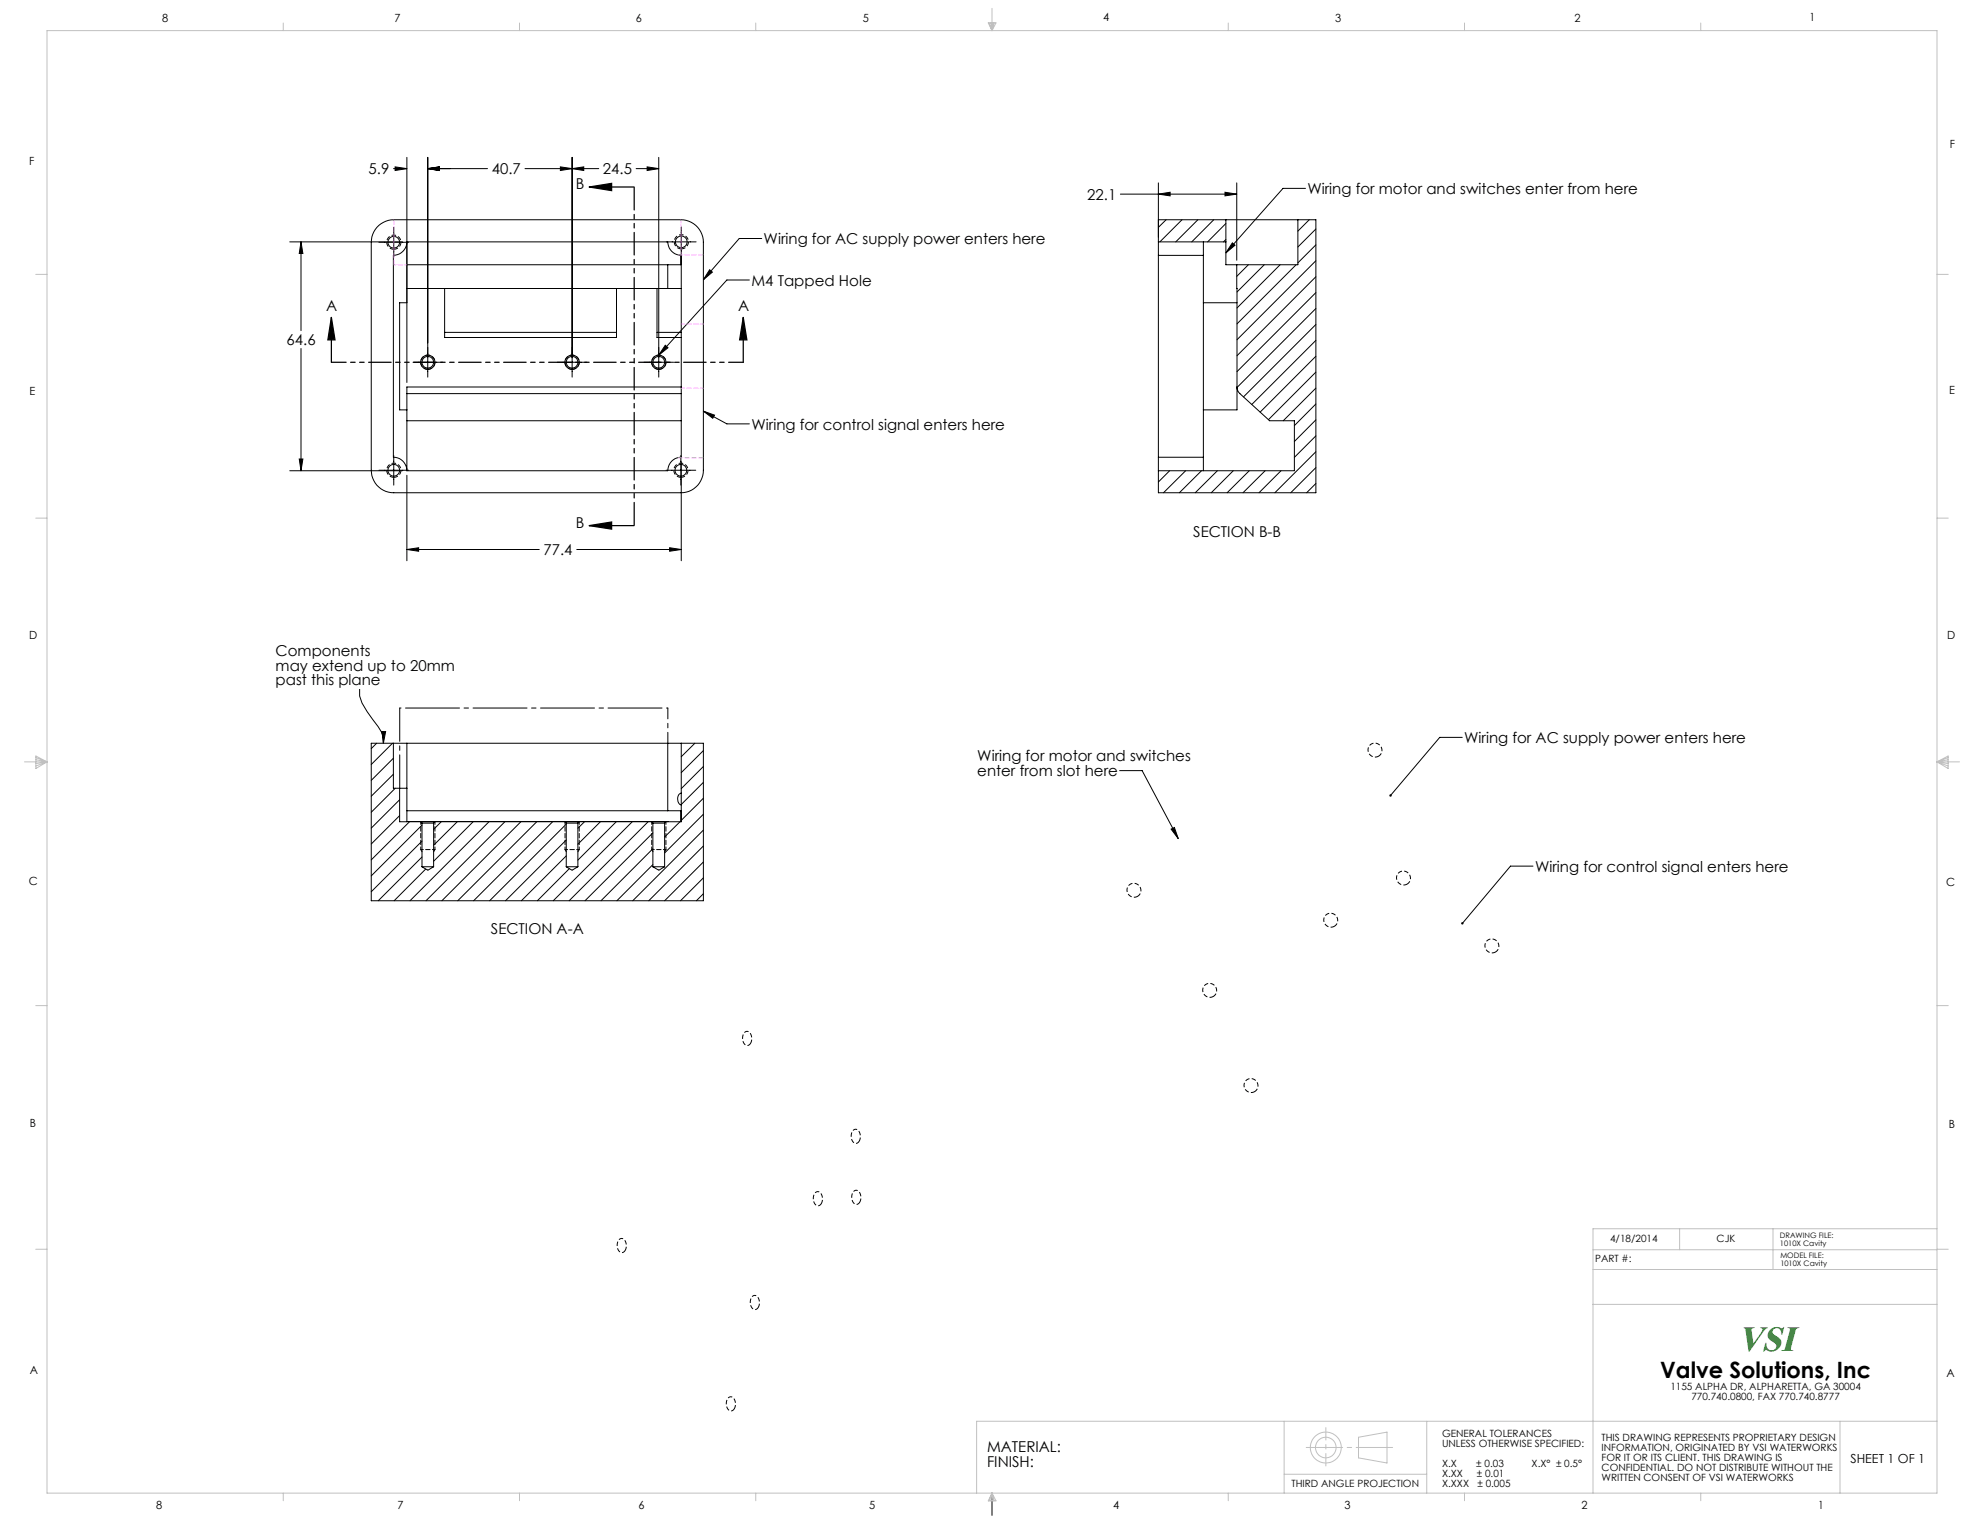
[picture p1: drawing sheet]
<svg xmlns="http://www.w3.org/2000/svg" width="559mm" height="432mm" viewBox="0 0 559 432" stroke-linecap="round" stroke-linejoin="round" font-family="sans-serif">
<g fill="none" stroke="#000" stroke-width=".28">
<path d="M111.1 47.6h3.7M111.5 47.1l3.3 .5-3.3 .5zM114.8 44.4v63.5M120.7 44.4v62M120.7 47.6h16.9M120.7 47.6l3.3-.5v1zM148.2 47.6h20.8M158.2 47.1l3.3 .5-3.3 .5zM161.5 47.6l3.2-.5v1zM161.5 44.4v62M179.5 47.6h6.4M182.6 47.1l3.3 .5-3.3 .5z"/>
<path d="M185.9 44.4v62M316.2 54.8h32.8M326.9 51.6v15.4M326.9 54.8l3.3-.5v1zM345.7 54.3l3.3 .5-3.3 .5zM349 51.6v21.8M368.4 53.2h-6.3l-16.1 18.2M81.8 68.3h31.8M84.9 68.3v25M84.9 68.3l.6 3.2h-1zM106.4 64.2l1.1-1.1 1.4-.7 2.2-.4h81.1a6.4 6.4 0 0 1 6.3 6.4v64.3a6.3 6.3 0 0 1-6.3 6.4h-81.1a6.4 6.4 0 0 1-6.3-6.4v-64.3l.4-2.3zM106.9 68.4h8.4"/>
<path d="M111.1 64.2v8.4M114.8 68.3h73.7a3.9 3.9 0 0 0 3.8 3.8M114.8 68.3a3.9 3.9 0 0 1-3.8 3.8v56.9a3.8 3.8 0 0 1 3.8 3.9M114.8 68.3v17.1h-2v30.3h2M188.1 68.3h8.4M188.5 74.7v6.7M192.2 72.1v2.6h-77.4M192.3 64.1v64.9a3.8 3.8 0 0 0-3.8 3.9h-73.7M200.3 76.1l.7 .7-2.5 2.2zM211.5 79h-6.4l-19.2 21.2M215 67.3h-6.4l-10.1 11.7M326.9 68.3v3.8"/>
<path d="M326.9 68.3h19.1M326.9 68.3v-6.3h44.5v77.1h-44.5v-6.2M326.9 72.1v56.9M326.9 72.1h12.7M329.1 62l-2.2 2.2M333.6 62l-6.3 6.3M338.1 62l-6.3 6.3M339.6 68.3v64.6M342.5 62l-6.2 6.3M346 63.1l-5.2 5.2M346 67.6l-.7 .7M346 62v12.7h20.3v-12.7"/>
<path d="M347.8 68.5l.7 .7-2.5 2.2zM349 74.7l.1 41h-9.5M352.3 74.7l-3.3 3.3M356.8 74.7l-7.7 7.7M361.3 74.7l-12.2 12.2M365.8 74.7l-16.7 16.7M369.5 62l-3.2 3.2M371.4 64.6l-5.1 5.1M371.4 69.1l-5.1 5.1M371.4 73.6l-22.3 22.3M371.4 78.1l-22.3 22.3M84.9 98.4v34.5"/>
<path d="M114.8 81.4h77.5M125.5 81.4v13.9h48.5v-13.9M125.5 93.8h48.5M185.4 81.4v13.9h6.9M185.4 93.8h6.9M187.7 97.4l.8 .7-2.6 2.1zM339.6 85.4h9.5M371.4 82.6l-22.3 22.3M371.4 87.1l-22.3 22.3M371.4 91.6l-20.5 20.4M371.4 96.1l-18.1 18.1M114.8 111.1h77.5"/>
<path d="M114.8 118.7h77.5M116.6 102.2h8.3M157.3 102.2h8.3M181.7 102.2h8.4M192.3 109.2h-77.5v23.7M198.5 116l3.1 1.2-.4 .8zM198.5 116l6.6 3.6h6.4M349.1 109.2a2.54 2.54 0 0 0 .8 1.9l8.4 7.6h7v14.2h-38.4M371.4 100.5l-15.8 15.8M371.4 105l-13.4 13.5M371.4 109.5l-9.2 9.2M371.4 114l-6.1 6.1"/>
<path d="M371.4 118.5l-6.1 6.1M81.8 132.9h31.8M84.5 129.5h1l-.6 3.4zM106.9 132.7h8.4M111.1 128.6v8.3M114.8 134.1v24.2M188 132.7h8.4M192.2 128.6v8.3M192.3 130.3v28M326.9 129v3.9M326.9 129h12.7M330.1 132.9l-3.2 3.1"/>
<path d="M334.6 132.9l-6.2 6.2M339.1 132.9l-6.3 6.2M343.6 132.9l-6.3 6.2M348.1 132.9l-6.3 6.2M352.6 132.9l-6.3 6.2M357 132.9l-6.2 6.2M361.5 132.9l-6.2 6.2M371.4 123l-6.1 6.1M371.4 127.5l-11.6 11.6M371.4 132l-7.1 7.1M371.4 136.5l-2.6 2.6M114.8 155.1h37.4"/>
<path d="M114.8 155.1l3.3-.5v1zM162.8 155.1h29.5M189 154.6l3.3 .5-3.3 .5zM101.5 194.5v1.9l.7 2 1.4 2.4 4.1 5.9 .5 1.5v1.6M106.3 209.8l-1.5 1.5M107.8 206.4l1 .1-.6 3.3zM110.8 209.8l-6 6M111 214l-6.2 6.2M111 218.5l-6.2 6.2M111 209.8h3.8M111 209.8h-6.2v44.4h93.7v-44.4h-6.2M111 209.8v12.7h3.8"/>
<path d="M114.8 209.8v22.1M114.8 209.8h73.7M188.5 209.8h3.8M188.5 209.8v19M192.3 209.8v22.1h-4.3M196.1 209.8l-3.8 3.8M198.5 211.8l-6.2 6.3M198.5 216.3l-6.2 6.3M316 217.5h6.3l10.2 19.2M412.7 208.1h-6.4l-13.9 16.4M111.5 222.5l-6.7 6.7M112.8 225.7l-8 8"/>
<path d="M112.8 230.2l-8 8M112.8 222.5v9.4h5.9M114.8 231.8l73.7 .1M114.8 228.8h73.7M115.6 231.9l-10.8 10.8M118.7 231.9h4.1M118.7 231.9l.4 .4M119.1 232.9l-14.3 14.3M119.1 237.4l-14.3 14.3M119.1 232.3h3.3M119.1 232.3v12.3M122.4 232.3v12.3"/>
<path d="M122.8 231.9h36.6M122.8 231.9l-.4 .4M124.5 231.9l-2.1 2.2M129 231.9l-6.6 6.6M133.5 231.9l-11.1 11.2M138 231.9l-22.3 22.3M142.5 231.9l-22.3 22.3M147 231.9l-22.3 22.3M151.5 231.9l-22.3 22.3M156 231.9l-22.3 22.3M159.4 231.9h4.1M159.4 231.9l.4 .4"/>
<path d="M159.8 232.6l-21.6 21.6M159.8 237.1l-17.1 17.1M159.8 232.3h3.3M159.8 232.3v12.3M163.1 232.3v12.3M163.5 231.9h20.4M163.5 231.9l-.4 .4M165 231.9l-1.9 1.9M169.4 231.9l-6.3 6.4M173.9 231.9l-10.8 10.8M178.4 231.9l-22.3 22.3M182.9 231.9l-22.3 22.3"/>
<path d="M183.9 231.9h4.1M183.9 231.9l.4 .4M184.3 235.1l-19.2 19.1M184.3 239.5l-14.7 14.7M184.3 232.3h3.3M184.3 232.3v12.3M187.6 232.3v12.3M188 231.9l-.4 .4M188.5 228.8h3.7v3.1M191.9 231.9l-4.3 4.3M192.3 223.8a1.84 1.84 0 0 0-1.1 1.7 1.84 1.84 0 0 0 1.1 1.7M198.5 220.8l-6.2 6.2"/>
<path d="M198.5 225.3l-6.2 6.2M198.5 229.8l-10.9 10.9M198.5 234.3l-19.9 19.9M198.5 238.8l-15.4 15.4M330.5 234l.9-.5 1.1 3.2zM119.1 241.9l-12.3 12.3M119.1 244.6l1.6 1 1.7-1M119.1 244.6h3.3M120.2 245.3l-9 8.9M159.8 241.5l-12.7 12.7M159.8 244.6l1.7 1 1.6-1M159.8 244.6h3.3"/>
<path d="M160.7 245.1l-9 9.1M184.3 244l-10.2 10.2M184.3 244.6l1.6 1 1.7-1M184.3 244.6h3.3M198.5 243.3l-10.9 10.9M198.5 247.8l-6.4 6.4M198.5 252.2l-2 2M432.6 244.4h-6.3l-13.6 16.2M280 421.4v6.3"/>
<circle cx="111.1" cy="68.4" r="1.65"/>
<circle cx="192.3" cy="68.2" r="1.65"/>
<circle cx="120.7" cy="102.2" r="2.02"/>
<circle cx="120.7" cy="102.2" r="1.65"/>
<circle cx="161.4" cy="102.2" r="2.02"/>
<circle cx="161.4" cy="102.2" r="1.65"/>
<circle cx="185.9" cy="102.2" r="1.65"/>
<circle cx="185.9" cy="102.2" r="2.02"/>
<circle cx="111.1" cy="132.7" r="1.65"/>
<circle cx="192.1" cy="132.7" r="1.65"/>
</g>
<path d="M166.3 52.8l6.3-1v2zM166.3 52.8h12.7M93.5 89.6l1 6.3h-2zM93.5 89.6v12.7M209.8 89.6l1 6.3h-2.1zM209.8 89.6v12.7M166.3 148.3l6.3-1v2zM166.3 148.3h12.7" fill="none" stroke="#000" stroke-width=".35"/>
<g fill="none" stroke="#c0c0c0" stroke-width=".28">
<path d="M13.3 8.6h533.4v412.8h-533.4zM79.9 6.5v2.1M146.6 6.5v2.1M213.3 6.5v2.1M278.9 6.5h2.2l-1.1 2.1zM279.1 6.5l.9 2.1M279.6 6.5l.4 2.1M280 2.4v6.2M280.3 6.5l-.3 2.1M280.6 6.5l-.6 2.1M346.6 6.5v2.1M413.3 6.5v2.1"/>
<path d="M480 6.5v2.1M10.1 77.4h3.2M546.7 77.4h3.1M10.1 146.2h3.2M546.7 146.2h3.1M6.9 215h6.4M10.1 213.4l3.2 1.6-3.2 1.9zM10.1 213.8l3.2 1.2M10.1 214.4l3.2 .6M13.3 215l-3.2 1.2M13.3 215l-3.2 .5M546.7 215h6.3"/>
<path d="M546.7 215l3.1 .5M546.7 215l3.1 1.2M546.7 215l3.1-1.6v3.5zM549.8 214.4l-3.1 .6M549.8 213.8l-3.1 1.2M10.1 283.8h3.2M546.7 283.8h3.1M10.1 352.6h3.2M449.6 358.3h97.1M449.6 352.7h97.1M474 346.8v5.9M500.4 346.8v11.5"/>
<path d="M546.7 346.8h-97.1v74.6M546.7 352.6h3.1M449.6 368.1h97.1M362.4 401.1v20.3M362.4 416.1h40.3M383.4 405.6l8-1.4v8.7l-8-1.5zM402.7 401.1v20.3M519.3 401.1v20.3M546.7 401.1h-271.1v20.3M79.9 421.4v2.1M146.6 421.4v2.1M213.3 421.4v2.1"/>
<path d="M280 421.4l1.1 2.2h-2.2zM280 421.4l.6 2.2M280 421.4l-.9 2.2M280 421.4l-.4 2.2M280 421.4l.3 2.2M346.6 421.4v2.1M413.3 421.4v2.1M480 421.4v2.1"/>
<circle cx="374.2" cy="408.5" r="2.91"/>
<circle cx="374.2" cy="408.5" r="4.4"/>
</g>
<path d="M111.1 70.3a2 2 0 0 1-1.7-2.9 2 2 0 0 1 3.4-.2 2 2 0 0 1-1.4 3.1h-.3M192.3 70.2a2 2 0 0 1-1.8-2.9 2 2 0 0 1 3.5-.2 2 2 0 0 1-1.5 3.1h-.2M120.8 104.2a2 2 0 0 1-1.8-2.9 2 2 0 0 1 3.4-.2 2 2 0 0 1-1.4 3.1h-.2M161.5 104.2a2 2 0 0 1-1.8-2.9 2 2 0 0 1 3.4-.2 2 2 0 0 1-1.4 3.1h-.2M185.9 104.2a2 2 0 0 1-1.7-2.9 2 2 0 0 1 3.4-.2 2 2 0 0 1-1.5 3.1h-.2M111.1 134.7a2 2 0 0 1-1.7-2.9 2 2 0 0 1 3.4-.2 2 2 0 0 1-1.4 3.1h-.3M192.2 134.7a2 2 0 0 1-1.8-2.9 2 2 0 0 1 3.4-.2 2 2 0 0 1-1.4 3.1h-.2" fill="none" stroke="#000" stroke-width=".28" stroke-dasharray="1.3 .6" stroke-dashoffset=".1" stroke-linecap="butt"/>
<g fill="none" stroke="#000" stroke-width=".28" stroke-dasharray="1.3 .6" stroke-dashoffset=".2" stroke-linecap="butt">
<path d="M389.1 213.4a2 2 0 0 1-3-1.6 2 2 0 0 1 2.8-1.9 2 2 0 0 1 .3 3.4l-.1 .1M321.1 253a2 2 0 0 1-3.1-1.7 2 2 0 0 1 2.9-1.9 2 2 0 0 1 .3 3.5l-.1 .1M397.1 249.5a2 2 0 0 1-3-1.6 2 2 0 0 1 2.9-1.9 2 2 0 0 1 .3 3.4l-.2 .1M376.6 261.4a2 2 0 0 1-3-1.6 2 2 0 0 1 2.9-1.9 2 2 0 0 1 .3 3.4l-.2 .1M422.1 268.7a2 2 0 0 1-3-1.7 2 2 0 0 1 2.8-1.9 2 2 0 0 1 .3 3.5l-.1 .1M211.8 294.5a1.16 1.16 0 0 1-1.3 .5 1.16 1.16 0 0 1-.8-1.3 1.82 1.82 0 0 1 1.4-2.6 2.46 2.46 0 0 1 .7 3.4M342.4 281.2a2 2 0 0 1-3-1.6 2 2 0 0 1 2.9-1.9 2 2 0 0 1 .3 3.4l-.2 .1M354.1 308.1a2 2 0 0 1-3-1.7 2 2 0 0 1 2.9-1.8 2 2 0 0 1 .3 3.4l-.2 .1M231.8 339.7a1.16 1.16 0 0 1-1.4 .5 1.16 1.16 0 0 1-.8-1.2 1.82 1.82 0 0 1 1.5-2.7 2.46 2.46 0 0 1 .7 3.4M242.5 322.1a1.16 1.16 0 0 1-1.4 .5 1.16 1.16 0 0 1-.8-1.2 1.82 1.82 0 0 1 1.5-2.7 2.46 2.46 0 0 1 .7 3.4M242.6 339.3a1.16 1.16 0 0 1-1.3 .5 1.16 1.16 0 0 1-.8-1.2 1.82 1.82 0 0 1 1.4-2.6 2.46 2.46 0 0 1 .7 3.3M176.4 352.9a1.16 1.16 0 0 1-1.3 .5 1.16 1.16 0 0 1-.8-1.2 1.82 1.82 0 0 1 1.4-2.6 2.46 2.46 0 0 1 .7 3.3"/>
<path d="M214 369a1.16 1.16 0 0 1-1.4 .5 1.16 1.16 0 0 1-.8-1.2 1.82 1.82 0 0 1 1.5-2.7 2.46 2.46 0 0 1 .7 3.4M207.2 397.6a1.16 1.16 0 0 1-1.3 .5 1.16 1.16 0 0 1-.8-1.2 1.82 1.82 0 0 1 1.4-2.7 2.46 2.46 0 0 1 .7 3.4"/>
</g>
<path d="M209.8 102.2h-116.2" fill="none" stroke="#000" stroke-width=".35" stroke-dasharray="6.3 1.3 1.3 1.3 1.3 1.3" stroke-dashoffset="2.2"/>
<path d="M179 52.8v95.5" fill="none" stroke="#000" stroke-width=".35" stroke-dasharray="6.3 1.3 1.3 1.3 1.3 1.3" stroke-dashoffset="-.2"/>
<path d="M188.5 209.7v-9.9" fill="none" stroke="#000" stroke-width=".28" stroke-dasharray="15.2 1.3 1.3 1.3" stroke-dashoffset="12.2"/>
<path d="M188.5 199.8h-75.7" fill="none" stroke="#000" stroke-width=".28" stroke-dasharray="15.2 1.3 1.3 1.3" stroke-dashoffset="-1.6"/>
<path d="M112.8 222.4v-22.6" fill="none" stroke="#000" stroke-width=".28" stroke-dasharray="15.2 1.3 1.3 1.3" stroke-dashoffset="5.8"/>
<path d="M374.2 402.9v10.8" fill="none" stroke="#c0c0c0" stroke-width=".28" stroke-dasharray="15.2 1.3 1.3 1.3" stroke-dashoffset="11.7"/>
<path d="M368.6 408.5h24.4" fill="none" stroke="#c0c0c0" stroke-width=".28" stroke-dasharray="15.2 1.3 1.3 1.3" stroke-dashoffset="5"/>
<path d="M118.8 239.8h4M118.8 231.9v7.9M122.8 231.9v7.9M159.5 239.8h4M159.5 231.9v7.9M163.5 231.9v7.9M183.9 239.8h4M183.9 231.9v7.9M187.9 231.9v7.9" fill="none" stroke="#000" stroke-width=".28" stroke-dasharray="1.3 .6" stroke-dashoffset=".5"/>
<path d="M118.8 239.8l.3 .6M122.8 239.8l-.4 .6M159.5 239.8l.3 .6M163.5 239.8l-.4 .6M183.9 239.8l.4 .6M187.9 239.8l-.3 .6" fill="none" stroke="#000" stroke-width=".28" stroke-dasharray="1.3 .6" stroke-dashoffset=".3"/>
<g fill="#000">
<path d="M347.8 68.5l.7 .7-2.5 2.2zM107.8 206.4l1 .1-.6 3.3z"/>
<path d="M84.9 68.3l.6 3.2h-1zM84.5 129.5h1l-.6 3.4zM114.8 155.1l3.3-.5v1zM189 154.6l3.3 .5-3.3 .5zM111.5 47.1l3.3 .5-3.3 .5zM120.7 47.6l3.3-.5v1zM120.7 47.6l3.3-.5v1zM158.2 47.1l3.3 .5-3.3 .5zM161.5 47.6l3.2-.5v1zM182.6 47.1l3.3 .5-3.3 .5zM326.9 54.8l3.3-.5v1zM345.7 54.3l3.3 .5-3.3 .5z"/>
<path d="M209.8 89.6l1 6.3h-2.1zM93.5 89.6l1 6.3h-2zM166.3 52.8l6.3-1v2zM166.3 148.3l6.3-1v2z"/>
<path d="M187.7 97.4l.8 .7-2.6 2.1zM198.5 116l3.1 1.2-.4 .8zM200.3 76.1l.7 .7-2.5 2.2zM392.3 224.2l-.2 .5 .3-.2-.2 .3a.34 .34 0 0 0 .6-.3 .34 .34 0 0 0-.5-.3zM412.5 260.3v.5l.2-.2-.2 .2a.34 .34 0 0 0 .4 0 .34 .34 0 0 0 .1-.4 .34 .34 0 0 0-.5-.1zM330.5 234l.9-.5 1.1 3.2z"/>
</g>
<path d="M192.2 72v-10M192.3 91.5h6.2M198.5 109.6h-6.2" fill="none" stroke="#f0f" stroke-width=".28" stroke-dasharray="1.3 .6" stroke-dashoffset=".4"/>
<path d="M111.1 74.7h3.7" fill="none" stroke="#f0f" stroke-width=".28" stroke-dasharray="1.3 .6" stroke-dashoffset=".7"/>
<path d="M111.1 74.7v-12.7" fill="none" stroke="#f0f" stroke-width=".28" stroke-dasharray="1.3 .6"/>
<path d="M198.5 71.9h-7.2M191.3 129.2h7.2" fill="none" stroke="#f0f" stroke-width=".28" stroke-dasharray="1.3 .6" stroke-dashoffset="-.1"/>
<text font-size="10.2" fill="#008000" x="490.3" y="381.4">VSI</text>
<text font-size="6.3" x="468.5" y="388.8">Valve Solutions, Inc</text>
<g font-size="4.2">
<text x="104" y="49.2">5.9</text>
<text x="138.8" y="49.2">40.7</text>
<text x="162.5" y="53.5">B</text>
<text x="170.2" y="49.2">24.5</text>
<text x="306.8" y="56.4">22.1</text>
<text x="369" y="54.8">Wiring for motor and switches enter from here</text>
<text x="215.5" y="68.8">Wiring for AC supply power enters here</text>
<text x="212.1" y="80.6">M4 Tapped Hole</text>
<text x="92.1" y="87.7">A</text>
<text x="208.3" y="87.7">A</text>
<text x="80.9" y="97.4">64.6</text>
<text x="212.1" y="121.2">Wiring for control signal enters here</text>
<text x="162.5" y="149">B</text>
<text x="336.8" y="151.6">SECTION B-B</text>
<text x="153.4" y="156.7">77.4</text>
<text x="77.8" y="185.1">Components</text>
<text x="77.8" y="189.3">may extend up to 20mm</text>
<text x="77.8" y="193.4">past this plane</text>
<text x="413.2" y="209.7">Wiring for AC supply power enters here</text>
<text x="275.8" y="214.9">Wiring for motor and switches</text>
<text x="275.8" y="219.1">enter from slot here</text>
<text x="433.2" y="246">Wiring for control signal enters here</text>
<text x="138.5" y="263.5">SECTION A-A</text>
<text x="278.6" y="409.8">MATERIAL:</text>
<text x="278.6" y="414">FINISH:</text>
</g>
<text font-size="3.5" x="522.3" y="413">SHEET 1 OF 1</text>
<g font-size="3.2">
<text x="45.7" y="6.1">8</text>
<text x="111.3" y="6.1">7</text>
<text x="179.5" y="6.1">6</text>
<text x="243.5" y="6.1">5</text>
<text x="311.3" y="6">4</text>
<text x="376.8" y="6.1">3</text>
<text x="444.3" y="6.1">2</text>
<text x="510.7" y="6">1</text>
<text x="550.3" y="41.8">F</text>
<text x="8.2" y="46.6">F</text>
<text x="8.4" y="111.5">E</text>
<text x="550.1" y="111.2">E</text>
<text x="8.2" y="180.2">D</text>
<text x="549.6" y="180.4">D</text>
<text x="8.2" y="249.7">C</text>
<text x="549.2" y="249.9">C</text>
<text x="8.4" y="318">B</text>
<text x="550" y="318.2">B</text>
<text x="8.4" y="387.6">A</text>
<text x="549.4" y="388.7">A</text>
<text x="44.1" y="425.8">8</text>
<text x="112.2" y="425.8">7</text>
<text x="180.2" y="425.8">6</text>
<text x="245.3" y="425.7">5</text>
<text x="314.1" y="425.7">4</text>
<text x="379.5" y="425.8">3</text>
<text x="446.4" y="425.8">2</text>
<text x="513.1" y="425.8">1</text>
</g>
<g font-size="2.8">
<text x="454.4" y="350.5">4/18/2014</text>
<text x="484.4" y="350.5">CJK</text>
<text x="450.2" y="356.3">PART #:</text>
<text x="471.4" y="392.4">1155 ALPHA DR, ALPHARETTA, GA 30004</text>
<text x="477.3" y="395.2">770.740.0800, FAX 770.740.8777</text>
<text x="407" y="405.5">GENERAL TOLERANCES</text>
<text x="452" y="406.6">THIS DRAWING REPRESENTS PROPRIETARY DESIGN</text>
<text x="407" y="408.3">UNLESS OTHERWISE SPECIFIED:</text>
<text x="407" y="414">X.X</text>
<text x="416.6" y="414">± 0.03</text>
<text x="432.2" y="414">X.X° ± 0.5°</text>
<text x="452" y="409.4">INFORMATION, ORIGINATED BY VSI WATERWORKS</text>
<text x="452" y="412.2">FOR IT OR ITS CLIENT. THIS DRAWING IS</text>
<text x="364.5" y="419.6">THIRD ANGLE PROJECTION</text>
<text x="407" y="416.8">X.XX</text>
<text x="407" y="419.6">X.XXX</text>
<text x="416.8" y="416.8">± 0.01</text>
<text x="417" y="419.6">± 0.005</text>
<text x="452" y="415.1">CONFIDENTIAL. DO NOT DISTRIBUTE WITHOUT THE</text>
<text x="452" y="417.9">WRITTEN CONSENT OF VSI WATERWORKS</text>
</g>
<g font-size="2.1">
<text x="502.3" y="349.4">DRAWING FILE:</text>
<text x="502.3" y="351.5">1010X Cavity</text>
<text x="502.5" y="355">MODEL FILE:</text>
<text x="502.5" y="357.2">1010X Cavity</text>
</g>
</svg>
